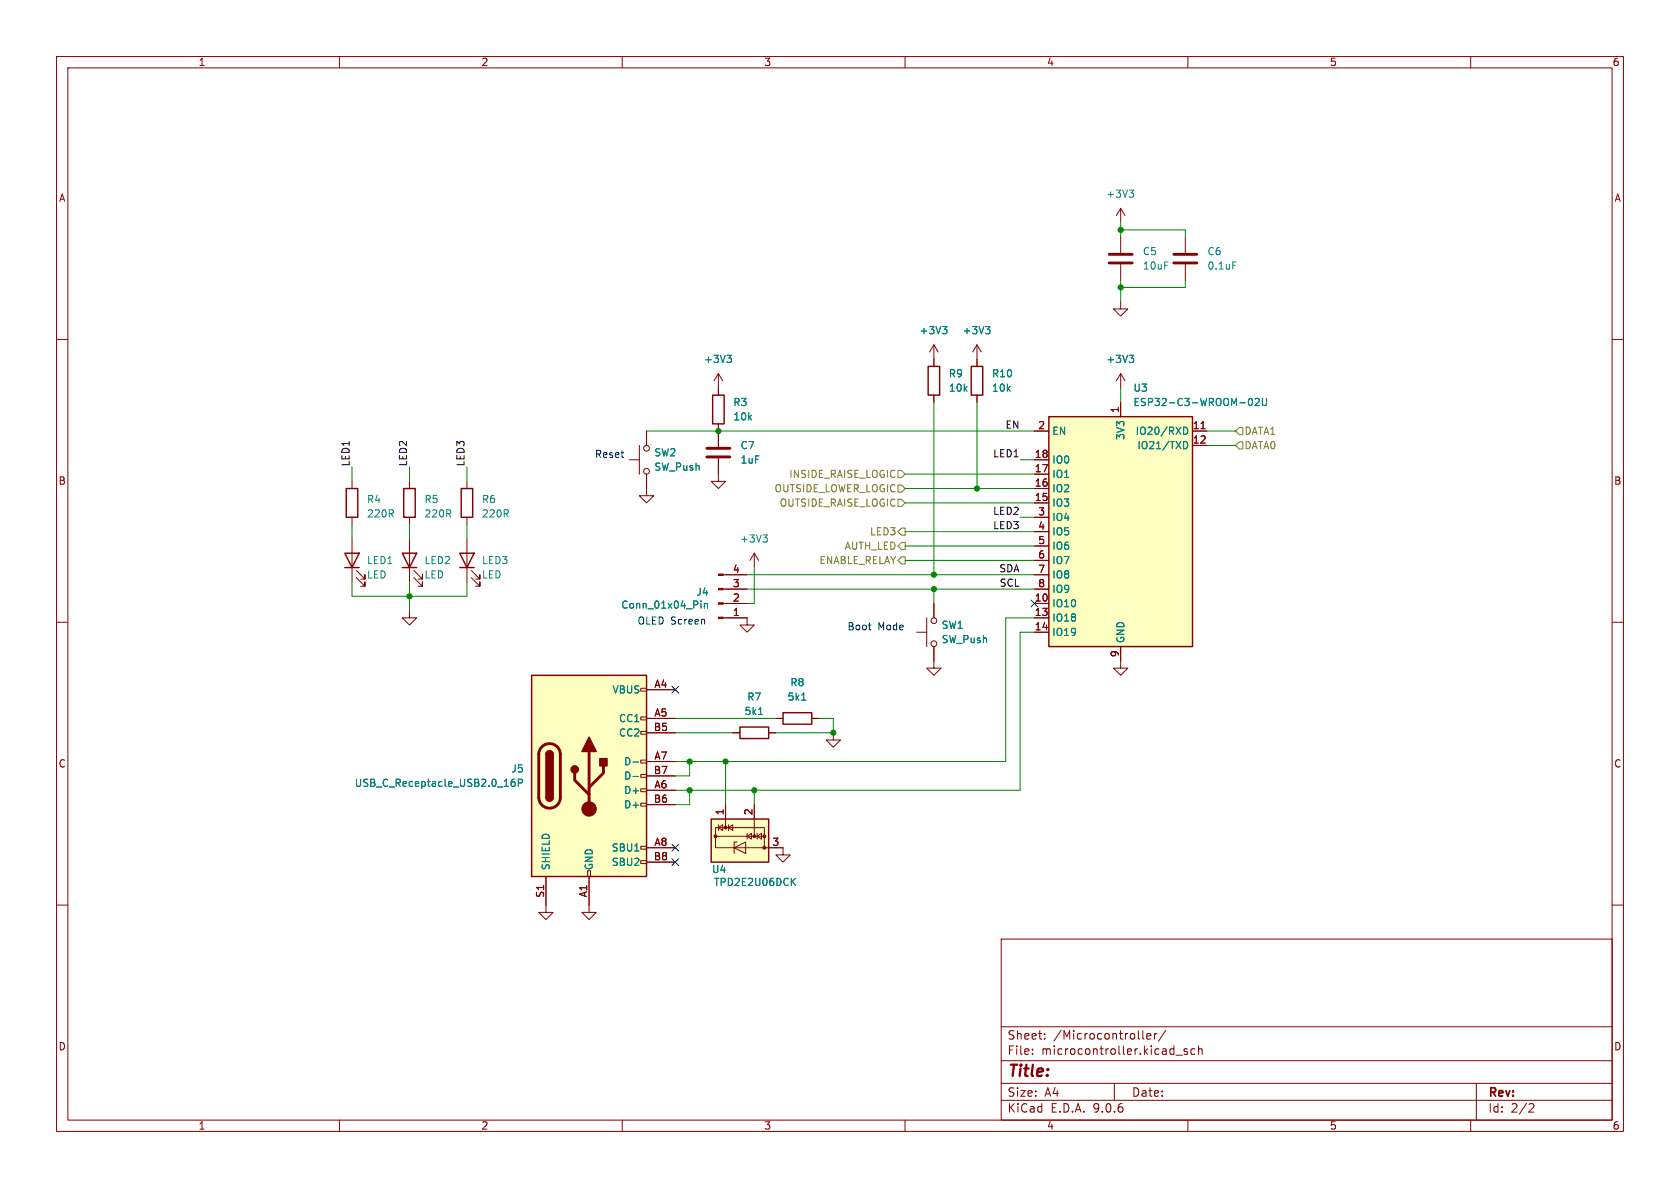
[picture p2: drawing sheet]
<svg xmlns="http://www.w3.org/2000/svg" width="297mm" height="210mm" viewBox="0 0 297 210" stroke-linecap="round" stroke-linejoin="round" font-family="sans-serif">
<path d="M0 0h297v210h-297z" fill="#fff" stroke="#fff" stroke-width=".18"/>
<g fill="none" stroke="#840000" stroke-width=".18">
<path d="M10 10h277v190h-277zM12 12h273v186h-273zM60 10v2M110 10v2M160 10v2M210 10v2M260 10v2M198.1 53.3v1.3h1.3l-1.3 1.3-1.3-1.3h1.3M10 60h2M127 66l-.8 1.3M127 66l.8 1.3M127 66v2.6"/>
<path d="M198.1 66l-.7 1.3M198.1 66l.8 1.3M198.1 66v2.6M285 60h2M82.5 85.1v1.3M82.5 91.4v1.3M127 83.8v1.3h-1.3l1.3 1.3 1.3-1.3h-1.3M10 110h2M72.4 108v1.2h1.3l-1.3 1.3-1.3-1.3h1.3M285 110h2M129.5 129.5h1.3M135.9 129.5h1.3"/>
<path d="M137.2 127h1.2M143.5 127h1.3M147.3 129.5v1.3h1.3l-1.3 1.3-1.3-1.3h1.3M10 160h2M104.1 160v1.3h1.3l-1.3 1.3-1.2-1.3h1.2M177 166h108v32h-108zM285 160h2M60 198v2M110 198v2M160 198v2M177 194.5h108M177 191.5h108"/>
<path d="M177 187.5h108M177 181.5h108M182.5 186.3v.1M182.5 185.5v.1M184.7 183.6v.1M184.7 182.8v.1M197 191.5v3M202 182.2v1.3l.2 .2M202.7 183.2l.8-.1-.1-.3-.4-.1-.3 .2 .1 .7h.6M204.1 182.7v1M204.5 182.7l-.3 .1-.1 .2M206.1 182.1l-1.3 2"/>
<path d="M207.9 186.5h1.1M209.9 185.5l-.4-.1-.2 .2 .1 .2 .5 .2v.3h-.6M210 198v2M211.2 185.5l-.4-.1-.3 .3v.4l.2 .2h.5M211.9 185.5l.2-.1 .4 .1v.9M211.9 184.9v1.5M260 198v2M261 191.5v6.5M270.5 195.1l.5 .1 .2 .3-1 1.1h1"/>
</g>
<path d="M81.5 86.4h2.1v5h-2.1zM130.8 128.5h5.1v2.1h-5.1zM138.4 126h5.1v2h-5.1z" fill="none" stroke="#840000" stroke-width=".25"/>
<path d="M128.5 62.8h.8l-.4 .5M129.1 63.3l.2 .2v.3l-.2 .3M199.6 62.8h.8l-.4 .5M200.2 63.3l.2 .2v.3l-.2 .3M134.1 126.3h.7M141.7 123.8h.8" fill="none" stroke="#008484" stroke-width=".18"/>
<path d="M94 119.4h20.3v35.5h-20.3z" fill="#ffffc2"/>
<g fill="none" stroke="#840000" stroke-width=".18">
<path d="M198.1 36.8l-.7 1.3M198.1 36.8l.8 1.3M198.1 36.8v2.6M165.1 61v3.8M165.1 69.9v1.2M165.1 61l-.8 1.2M165.1 61l.8 1.2M172.7 61l-.7 1.2M172.7 61l.8 1.2M172.7 61v3.8M172.7 69.9v1.2M132.1 109.2v1.3h1.2l-1.2 1.3-1.3-1.3h1.3"/>
<path d="M198.1 116.8v1.3h1.3l-1.3 1.3-1.3-1.3h1.3M113.3 121.7h1v.5h-1zM113.3 126.7h1v.6h-1zM113.3 129.3h1v.5h-1zM113.3 134.4h1v.5h-1zM113.3 136.9h1v.5h-1zM113.3 139.4h1v.6h-1zM114.3 121.9h5.1M114.3 127h5.1M114.3 129.5h5.1M114.3 134.6h5.1M114.3 137.2h5.1"/>
<path d="M114.3 139.7h5.1M96.5 154.9v6.4h1.3l-1.3 1.3-1.3-1.3h1.3M103.9 153.9h.5v1h-.5zM104.1 154.9v5.1M113.3 142h1v.5h-1zM113.3 149.6h1v.5h-1zM113.3 152.1h1v.6h-1zM114.3 142.2h5.1M114.3 149.9h5.1M114.3 152.4h5.1"/>
</g>
<path d="M164.1 64.8h2v5.1h-2zM171.7 64.8h2v5.1h-2zM94 119.4h20.3v35.5h-20.3zM96.5 133.4a.64 .64 0 0 1 .7-.7 .64 .64 0 0 1 .6 .7M96.5 141a.64 .64 0 0 0 .7 .6 .64 .64 0 0 0 .6-.6" fill="none" stroke="#840000" stroke-width=".25"/>
<path d="M95.8 132a1.9 1.9 0 0 1 2.1-.4 1.9 1.9 0 0 1 1.2 1.8v7.6a1.91 1.91 0 0 1-1.9 1.9 1.91 1.91 0 0 1-2-1.9l.1-7.8 .1-.6zM101.6 136.7v1.2l2.5 2.6M104.1 132.8v10.2M106.7 135.4v1.3l-2.6 2.5" fill="none" stroke="#840000" stroke-width=".51"/>
<g fill="#840000" stroke="#840000" stroke-width=".25">
<path d="M96.5 133.4h1.3v7.6h-1.3z"/>
<path d="M96.7 132.9a.64 .64 0 0 1 .7-.1 .64 .64 0 0 1 .4 .6h-1.3z"/>
<path d="M96.5 141h1.3a.64 .64 0 0 1-.6 .6 .64 .64 0 0 1-.7-.6z"/>
<path d="M104.1 130.3l1.3 2.5h-2.5z"/>
<path d="M106 134.1h1.3v1.3h-1.3z"/>
<circle cx="101.6" cy="136" r=".63"/>
</g>
<circle cx="104.1" cy="143" r="1.27" fill="#840000" stroke="#840000" stroke-width=".18"/>
<path d="M199.6 33.6h.8l-.4 .5M200.2 34.1l.2 .2v.3l-.2 .3M166.6 57.7h.8l-.4 .5M167.2 58.2l.2 .3v.3l-.2 .2M174.2 57.7h.8l-.4 .5M174.8 58.2l.2 .3v.3l-.2 .2M91 137.7l-.4 .1a.86 .86 0 0 0 0 1.2l.4-.1 .1-.4-.3-.3h-.2l-.2 .3M91.6 138.4l.6-.1 .2-.1-.1-.3-.7-.2v1.3M111.9 134.7h1M111.9 137.3h1" fill="none" stroke="#008484" stroke-width=".18"/>
<path d="M185.4 73.7h25.4v40.6h-25.4z" fill="#ffffc2"/>
<path d="M185.4 73.7h25.4v40.6h-25.4z" fill="none" stroke="#840000" stroke-width=".25"/>
<g fill="none" stroke="#840000" stroke-width=".18">
<path d="M182.9 76.2h2.5M198.1 71.1v2.6M210.8 76.2h2.6M210.8 78.7h2.6M212.3 75.8h.8M133.3 97.8l-.7 1.3M133.3 97.8l.8 1.3M133.3 97.8v2.5M182.9 81.3h2.5M182.9 83.8h2.5M182.9 86.4h2.5M182.9 88.9h2.5"/>
<path d="M182.9 91.4h2.5M182.9 94h2.5M182.9 96.5h2.5M182.9 99.1h2.5M182.9 101.6h2.5M182.9 104.1h2.5M182.9 106.7h2.5M182.9 109.2h2.5M182.9 111.8h2.5M198.1 114.3v2.5"/>
</g>
<path d="M209.2 75.5a.64 .64 0 0 1 .8 .6 .64 .64 0 0 1-.8 .7M209.2 78a.64 .64 0 0 1 .8 .7 .64 .64 0 0 1-.8 .6M220.7 70.9l.1-.3 .2-.2a.68 .68 0 0 1 .4 .7 .68 .68 0 0 1-.4 .6l-.2-.1-.1-.4M221.9 70.6l.5-.2 .2 .4-.8 .9h.8M223.2 70.4v1.1l.2 .2 .4-.1 .1-.1v-1.1M134.9 94.6h.7l-.4 .4M135.4 95l.2 .3v.3l-.2 .2" fill="none" stroke="#008484" stroke-width=".18"/>
<path d="M125.7 144.8h10.2v7.6h-10.2z" fill="#ffffc2"/>
<path d="M126 69.9h2v5h-2zM61 97.8h2.5l-1.3 2.5zM61.2 86.4h2v5h-2zM71.1 97.8h2.6l-1.3 2.5zM71.4 86.4h2v5h-2zM81.3 97.8h2.5l-1.3 2.5zM61 100.3h2.5M71.1 100.3h2.6M81.3 100.3h2.5M125.7 144.8h10.2v7.6h-10.2z" fill="none" stroke="#840000" stroke-width=".25"/>
<g fill="none" stroke="#840000" stroke-width=".18">
<path d="M198.1 41.9v2.8M198.1 46.7v2.8M209.5 41.9v2.8M209.5 46.7v2.8M113 78.7v5.1M114.3 76.2v2.5M127 68.6v1.3M127 74.9v4.1M165.1 63.5v1.3M165.1 69.9v1.2M172.7 63.5v1.3M172.7 69.9v1.2"/>
<path d="M182.9 76.2h2.5M198.1 71.1v2.6M210.8 76.2h2.6M210.8 78.7h2.6M212.3 75.8h.8M62.2 85.1v1.3M62.2 91.4v1.3M62.2 95.3v7.6M72.4 85.1v1.3M72.4 91.4v1.3M72.4 95.3v7.6M82.5 95.3v7.6"/>
<path d="M111.3 81.3h1.7M114.3 83.8v3.8h-1.3l1.3 1.3 1.3-1.3h-1.3M127 81v2.8M182.9 81.3h2.5M182.9 83.8h2.5M182.9 86.4h2.5M182.9 88.9h2.5M182.9 91.4h2.5M182.9 94h2.5M182.9 96.5h2.5M182.9 99.1h2.5M63 102.1l1.5 1.5v-.7v.7h-.7"/>
<path d="M63 100.8l1.5 1.6v-.8v.8h-.7M73.2 102.1l1.5 1.5v-.7v.7h-.8M73.2 100.8l1.5 1.6v-.8v.8h-.8M83.3 102.1l1.5 1.5v-.7v.7h-.7M83.3 100.8l1.5 1.6v-.8v.8h-.7M127.9 109.2h4.2M127.9 106.7h4.2M127.9 104.1h4.2M127.9 101.6h4.2M162.1 111.8h1.7M163.8 109.2v5.1M165.1 114.3v3.8h1.3l-1.3 1.3-1.3-1.3h1.3"/>
<path d="M165.1 106.7v2.5M182.9 111.8h2.5M182.9 109.2h2.5M182.9 106.7h2.5M182.9 104.1h2.5M182.9 101.6h2.5M198.1 114.3v2.5M114.3 127h5.1M114.3 129.5h5.1M114.3 121.9h5.1M114.3 134.6h5.1M114.3 137.2h5.1"/>
<path d="M114.3 139.7h5.1M129.5 129.5h1.3M135.9 129.5h1.3M137.2 127h1.2M143.5 127h1.3M96.5 154.9v5.1M104.1 154.9v5.1M114.3 149.9h5.1M114.3 142.2h5.1M114.3 152.4h5.1M126.5 146.3h8.6v3.6h-8.6zM126.5 147.8h8.6"/>
<path d="M127 146.3l.8-.5v1zM127 145.8v1M128.3 142.2v4.1M128.8 146.3l.7-.5v1zM128.8 145.8v1M129.8 149.9l2-1.1v2.1zM130.3 148.8h-.5v2.1M132.1 147.8l.7-.5v1zM132.1 147.3v1M133.3 142.2v5.6M133.9 147.8l.7-.5v1zM133.9 147.3v1"/>
<path d="M135.1 149.9h3.3v1.2h-1.2l1.2 1.3 1.3-1.3h-1.3"/>
<circle cx="114.3" cy="79.2" r=".51"/>
<circle cx="114.3" cy="83.3" r=".51"/>
<circle cx="165.1" cy="113.8" r=".51"/>
<circle cx="165.1" cy="109.7" r=".51"/>
</g>
<g fill="#840000" stroke="#840000" stroke-width=".18">
<path d="M127 109.1h.9v.2h-.9z"/>
<path d="M127 106.6h.9v.2h-.9z"/>
<path d="M127 104h.9v.3h-.9z"/>
<path d="M127 101.5h.9v.2h-.9z"/>
<circle cx="128.3" cy="146.3" r=".25"/>
<circle cx="126.5" cy="147.8" r=".25"/>
<circle cx="133.3" cy="147.8" r=".25"/>
<circle cx="135.1" cy="147.8" r=".25"/>
<circle cx="135.1" cy="149.9" r=".25"/>
</g>
<g fill="none" stroke="#008484" stroke-width=".18">
<path d="M166.6 57.7h.8l-.4 .5M167.2 58.2l.2 .3v.3l-.2 .2M174.2 57.7h.8l-.4 .5M174.8 58.2l.2 .3v.3l-.2 .2M217.9 46.3h.7M128.5 62.8h.8l-.4 .5M129.1 63.3l.2 .2v.3l-.2 .3M199.6 62.8h.8l-.4 .5M200.2 63.3l.2 .2v.3l-.2 .3M209.2 75.5a.64 .64 0 0 1 .8 .6 .64 .64 0 0 1-.8 .7M209.2 78a.64 .64 0 0 1 .8 .7 .64 .64 0 0 1-.8 .6M220.7 70.9l.1-.3 .2-.2a.68 .68 0 0 1 .4 .7 .68 .68 0 0 1-.4 .6l-.2-.1-.1-.4"/>
<path d="M221.9 70.6l.5-.2 .2 .4-.8 .9h.8M223.2 70.4v1.1l.2 .2 .4-.1 .1-.1v-1.1M123.9 106.2v.2M123.9 106.7v.8M124.5 106.7v.8M124.5 106.8l.2-.1h.3l.1 .8M91 137.7l-.4 .1a.86 .86 0 0 0 0 1.2l.4-.1 .1-.4-.3-.3h-.2l-.2 .3M91.6 138.4l.6-.1 .2-.1-.1-.3-.7-.2v1.3M111.9 134.7h1M111.9 137.3h1M134.1 126.3h.7M141.7 123.8h.8"/>
<path d="M140.1 155.8l.5 .7M140.6 155.3l-.7 .7"/>
</g>
<path d="M196.1 45h4.1M196.1 46.5h4.1M207.5 45h4.1M207.5 46.5h4.1M125 79.2h4M125 80.8h4" fill="none" stroke="#840000" stroke-width=".51"/>
<path d="M219.1 78.1h.6v1.3h-.6l-.7-.7zM219.1 75.6h.6v1.2h-.6l-.7-.6zM158.7 88.3h.7l.6 .6-.6 .6h-.7zM158.7 85.7h.7l.6 .7-.6 .6h-.7zM158.7 83.2h.7l.6 .6-.6 .7h-.7zM159.4 95.9h.6v1.3h-.6l-.7-.7zM159.4 93.3h.6v1.3h-.6l-.7-.6zM159.4 98.4h.6v1.3h-.6l-.7-.6z" fill="none" stroke="#848400" stroke-width=".18"/>
<g fill="none" stroke="#008400" stroke-width=".18">
<path d="M198.1 39.4v2.5M198.1 49.5v3.8M198.1 40.6h11.4v1.3M209.5 49.5v1.3h-11.4M114.3 76.2h68.6M165.1 71.1v30.5M172.7 71.1v15.3M198.1 68.6v2.5M213.4 76.2h5M213.4 78.7h5M62.2 82.6v2.5M62.2 92.7v2.6"/>
<path d="M72.4 82.6v2.5M72.4 92.7v2.6M82.5 82.6v2.5M82.5 92.7v2.6M160 83.8h22.9M160 94h22.9M160 86.4h22.9M160 96.5h22.9M160 99.1h22.9M160 88.9h22.9M180.3 81.3h2.6M180.3 91.4h2.6"/>
<path d="M62.2 102.9v2.5h20.3v-2.5M72.4 102.9v5.1M132.1 101.6h50.8M132.1 104.1h50.8M133.3 100.3v6.4h-1.2M165.1 104.1v2.6M182.9 111.8h-2.6v27.9h-60.9M182.9 109.2h-5.1v25.4h-58.4M119.4 129.5h10.1M119.4 127h17.8M121.9 134.6v2.6h-2.5M121.9 139.7v2.5h-2.5"/>
<path d="M128.3 134.6v7.6M133.3 139.7v2.5M144.8 127h2.5v2.5h-10.1"/>
</g>
<path d="M182.3 106.1l1.2 1.2M183.5 106.1l-1.2 1.2M118.8 121.3l1.2 1.2M120 121.3l-1.2 1.2M118.8 149.3l1.2 1.2M118.8 151.8l1.2 1.2M120 149.3l-1.2 1.2M120 151.8l-1.2 1.2" fill="none" stroke="#000084" stroke-width=".18"/>
<path d="M153.5 110.5h.5M153.9 111.3h.1" fill="none" stroke="#0000c2" stroke-width=".18"/>
<g fill="#008400" stroke="#008400" stroke-width=".18">
<circle cx="147.3" cy="129.5" r=".46"/>
<circle cx="165.1" cy="101.6" r=".46"/>
<circle cx="165.1" cy="104.1" r=".46"/>
<circle cx="128.3" cy="134.6" r=".46"/>
<circle cx="121.9" cy="139.7" r=".46"/>
<circle cx="121.9" cy="134.6" r=".46"/>
<circle cx="133.3" cy="139.7" r=".46"/>
<circle cx="127" cy="76.2" r=".46"/>
<circle cx="72.4" cy="105.4" r=".46"/>
<circle cx="172.7" cy="86.4" r=".46"/>
<circle cx="198.1" cy="50.8" r=".46"/>
<circle cx="198.1" cy="40.6" r=".46"/>
</g>
<text font-size="2.8" fill="#840000" x="178" y="190.9">Title:</text>
<g font-size="2.1" fill="#840000">
<text x="178" y="184">Sheet:</text>
<text x="186.2" y="184">/Microcontroller/</text>
<text x="178" y="186.7">File:</text>
<text x="184.1" y="186.7">microcontroller.kicad_sch</text>
<text x="178" y="196.9">KiCad</text>
<text x="178" y="194.1">Size:</text>
<text x="184.7" y="194.1">A4</text>
<text x="185.7" y="196.9">E.D.A.</text>
<text x="193.3" y="196.9">9.0.6</text>
<text x="200" y="194.1">Date:</text>
<text x="263" y="194.3">Rev:</text>
<text x="263" y="196.9">Id:</text>
<text x="267.1" y="196.9">2/2</text>
</g>
<g font-size="1.8" fill="#840000">
<text x="35" y="11.9">1</text>
<text x="85" y="11.9">2</text>
<text x="135" y="11.9">3</text>
<text x="185" y="11.9">4</text>
<text x="235" y="11.9">5</text>
<text x="285" y="11.9">6</text>
<text x="10.3" y="35.9">A</text>
<text x="285.3" y="35.9">A</text>
<text x="183.4" y="75.9">2</text>
<text x="197.9" y="73.1" transform="rotate(-90 197.9 73.1)">1</text>
<text x="210.8" y="75.9">11</text>
<text x="182.8" y="81">18</text>
<text x="182.8" y="83.6">17</text>
<text x="210.8" y="78.5">12</text>
<text x="10.3" y="85.9">B</text>
<text x="182.8" y="86.1">16</text>
<text x="182.8" y="88.6">15</text>
<text x="285.3" y="85.9">B</text>
<text x="183.4" y="91.2">3</text>
<text x="183.4" y="93.7">4</text>
<text x="129.5" y="101.3">4</text>
<text x="183.4" y="96.3">5</text>
<text x="183.4" y="98.8">6</text>
<text x="183.4" y="101.3">7</text>
<text x="129.5" y="106.4">2</text>
<text x="129.5" y="103.9">3</text>
<text x="182.8" y="106.4">10</text>
<text x="183.4" y="103.9">8</text>
<text x="129.5" y="109">1</text>
<text x="182.8" y="109">13</text>
<text x="182.8" y="111.5">14</text>
<text x="197.9" y="116.3" transform="rotate(-90 197.9 116.3)">9</text>
<text x="115.6" y="121.7">A4</text>
<text x="115.5" y="129.3">B5</text>
<text x="115.6" y="126.7">A5</text>
<text x="10.3" y="135.9">C</text>
<text x="115.5" y="136.9">B7</text>
<text x="115.6" y="134.4">A7</text>
<text x="285.3" y="135.9">C</text>
<text x="115.5" y="142">B6</text>
<text x="115.6" y="139.4">A6</text>
<text x="115.6" y="149.6">A8</text>
<text x="128" y="144.2" transform="rotate(-90 128 144.2)">1</text>
<text x="133.1" y="144.2" transform="rotate(-90 133.1 144.2)">2</text>
<text x="136.5" y="149.6">3</text>
<text x="115.5" y="152.1">B8</text>
<text x="96.3" y="158.8" transform="rotate(-90 96.3 158.8)">S1</text>
<text x="103.9" y="158.7" transform="rotate(-90 103.9 158.7)">A1</text>
<text x="10.3" y="185.9">D</text>
<text x="285.3" y="185.9">D</text>
<text x="35" y="199.9">1</text>
<text x="85" y="199.9">2</text>
<text x="135" y="199.9">3</text>
<text x="185" y="199.9">4</text>
<text x="235" y="199.9">5</text>
<text x="285" y="199.9">6</text>
</g>
<g font-size="1.8" fill="#008484">
<text x="195.5" y="35.2">+3V3</text>
<text x="201.9" y="45.3">C5</text>
<text x="201.9" y="47.9">10uF</text>
<text x="213.4" y="45.3">C6</text>
<text x="213.4" y="47.9">0.1uF</text>
<text x="162.5" y="59.3">+3V3</text>
<text x="170.1" y="59.3">+3V3</text>
<text x="124.4" y="64.4">+3V3</text>
<text x="195.5" y="64.4">+3V3</text>
<text x="129.5" y="72">R3</text>
<text x="167.6" y="66.9">R9</text>
<text x="167.6" y="69.4">10k</text>
<text x="175.3" y="69.4">10k</text>
<text x="175.3" y="66.9">R10</text>
<text x="200.3" y="72">ESP32-C3-WROOM-02U</text>
<text x="200.3" y="69.4">U3</text>
<text x="129.5" y="74.5">10k</text>
<text x="185.9" y="77.1">EN</text>
<text x="199" y="77.9" transform="rotate(-90 199 77.9)">3V3</text>
<text x="200.7" y="77.1">IO20/RXD</text>
<text x="115.6" y="80.9">SW2</text>
<text x="115.6" y="83.4">SW_Push</text>
<text x="130.8" y="79.6">C7</text>
<text x="130.8" y="82.1">1uF</text>
<text x="185.9" y="82.1">IO0</text>
<text x="201" y="79.6">IO21/TXD</text>
<text x="64.8" y="89.1">R4</text>
<text x="74.9" y="89.1">R5</text>
<text x="85.1" y="89.1">R6</text>
<text x="185.9" y="84.7">IO1</text>
<text x="185.9" y="87.2">IO2</text>
<text x="185.9" y="89.8">IO3</text>
<text x="64.8" y="91.7">220R</text>
<text x="74.9" y="91.7">220R</text>
<text x="85.1" y="91.7">220R</text>
<text x="185.9" y="92.3">IO4</text>
<text x="185.9" y="94.8">IO5</text>
<text x="64.8" y="99.9">LED1</text>
<text x="74.9" y="99.9">LED2</text>
<text x="85.1" y="99.9">LED3</text>
<text x="130.7" y="96.1">+3V3</text>
<text x="185.9" y="97.4">IO6</text>
<text x="185.9" y="99.9">IO7</text>
<text x="64.8" y="102.5">LED</text>
<text x="74.9" y="102.5">LED</text>
<text x="85.1" y="102.5">LED</text>
<text x="109.7" y="107.8">Conn_01x04_Pin</text>
<text x="123" y="105.5">J4</text>
<text x="185.9" y="102.5">IO8</text>
<text x="185.9" y="105">IO9</text>
<text x="185.9" y="107.5">IO10</text>
<text x="166.4" y="111.4">SW1</text>
<text x="166.4" y="113.9">SW_Push</text>
<text x="185.9" y="110.1">IO18</text>
<text x="185.9" y="112.6">IO19</text>
<text x="199" y="113.8" transform="rotate(-90 199 113.8)">GND</text>
<text x="108.2" y="122.8">VBUS</text>
<text x="132" y="124.1">R7</text>
<text x="139.1" y="124.1">5k1</text>
<text x="139.6" y="121.5">R8</text>
<text x="109.3" y="127.9">CC1</text>
<text x="109.3" y="130.4">CC2</text>
<text x="131.5" y="126.6">5k1</text>
<text x="90.3" y="136.8">J5</text>
<text x="110.2" y="135.5">D-</text>
<text x="62.6" y="139.3">USB_C_Receptacle_USB2.0_16P</text>
<text x="110.2" y="138">D-</text>
<text x="110.2" y="140.6">D+</text>
<text x="110.2" y="143.1">D+</text>
<text x="97.4" y="153.9" transform="rotate(-90 97.4 153.9)">SHIELD</text>
<text x="105" y="153.9" transform="rotate(-90 105 153.9)">GND</text>
<text x="108.1" y="150.7">SBU1</text>
<text x="108.1" y="153.3">SBU2</text>
<text x="125.8" y="154.5">U4</text>
<text x="126.1" y="156.8">TPD2E2U06DCK</text>
</g>
<g font-size="1.8">
<text x="177.7" y="75.9">EN</text>
<text x="61.9" y="82.6" transform="rotate(-90 61.9 82.6)">LED1</text>
<text x="72" y="82.6" transform="rotate(-90 72 82.6)">LED2</text>
<text x="82.2" y="82.6" transform="rotate(-90 82.2 82.6)">LED3</text>
<text x="175.5" y="80.9">LED1</text>
<text x="175.5" y="91.1">LED2</text>
<text x="175.5" y="93.6">LED3</text>
<text x="176.6" y="101.3">SDA</text>
<text x="176.6" y="103.8">SCL</text>
</g>
<g font-size="1.8" fill="#848400">
<text x="219.9" y="77.1">DATA1</text>
<text x="219.9" y="79.6">DATA0</text>
<text x="136.8" y="87.2">OUTSIDE_LOWER_LOGIC</text>
<text x="137.7" y="89.8">OUTSIDE_RAISE_LOGIC</text>
<text x="139.4" y="84.7">INSIDE_RAISE_LOGIC</text>
<text x="153.7" y="94.8">LED3</text>
<text x="144.7" y="99.9">ENABLE_RELAY</text>
<text x="149.2" y="97.4">AUTH_LED</text>
</g>
<g font-size="1.8" fill="#0000c2">
<text x="105.1" y="81">Reset</text>
<text x="112.6" y="110.5">OLED Screen</text>
<text x="149.7" y="111.5">Boot</text>
<text x="155.2" y="111.5">Mode</text>
</g>
</svg>
